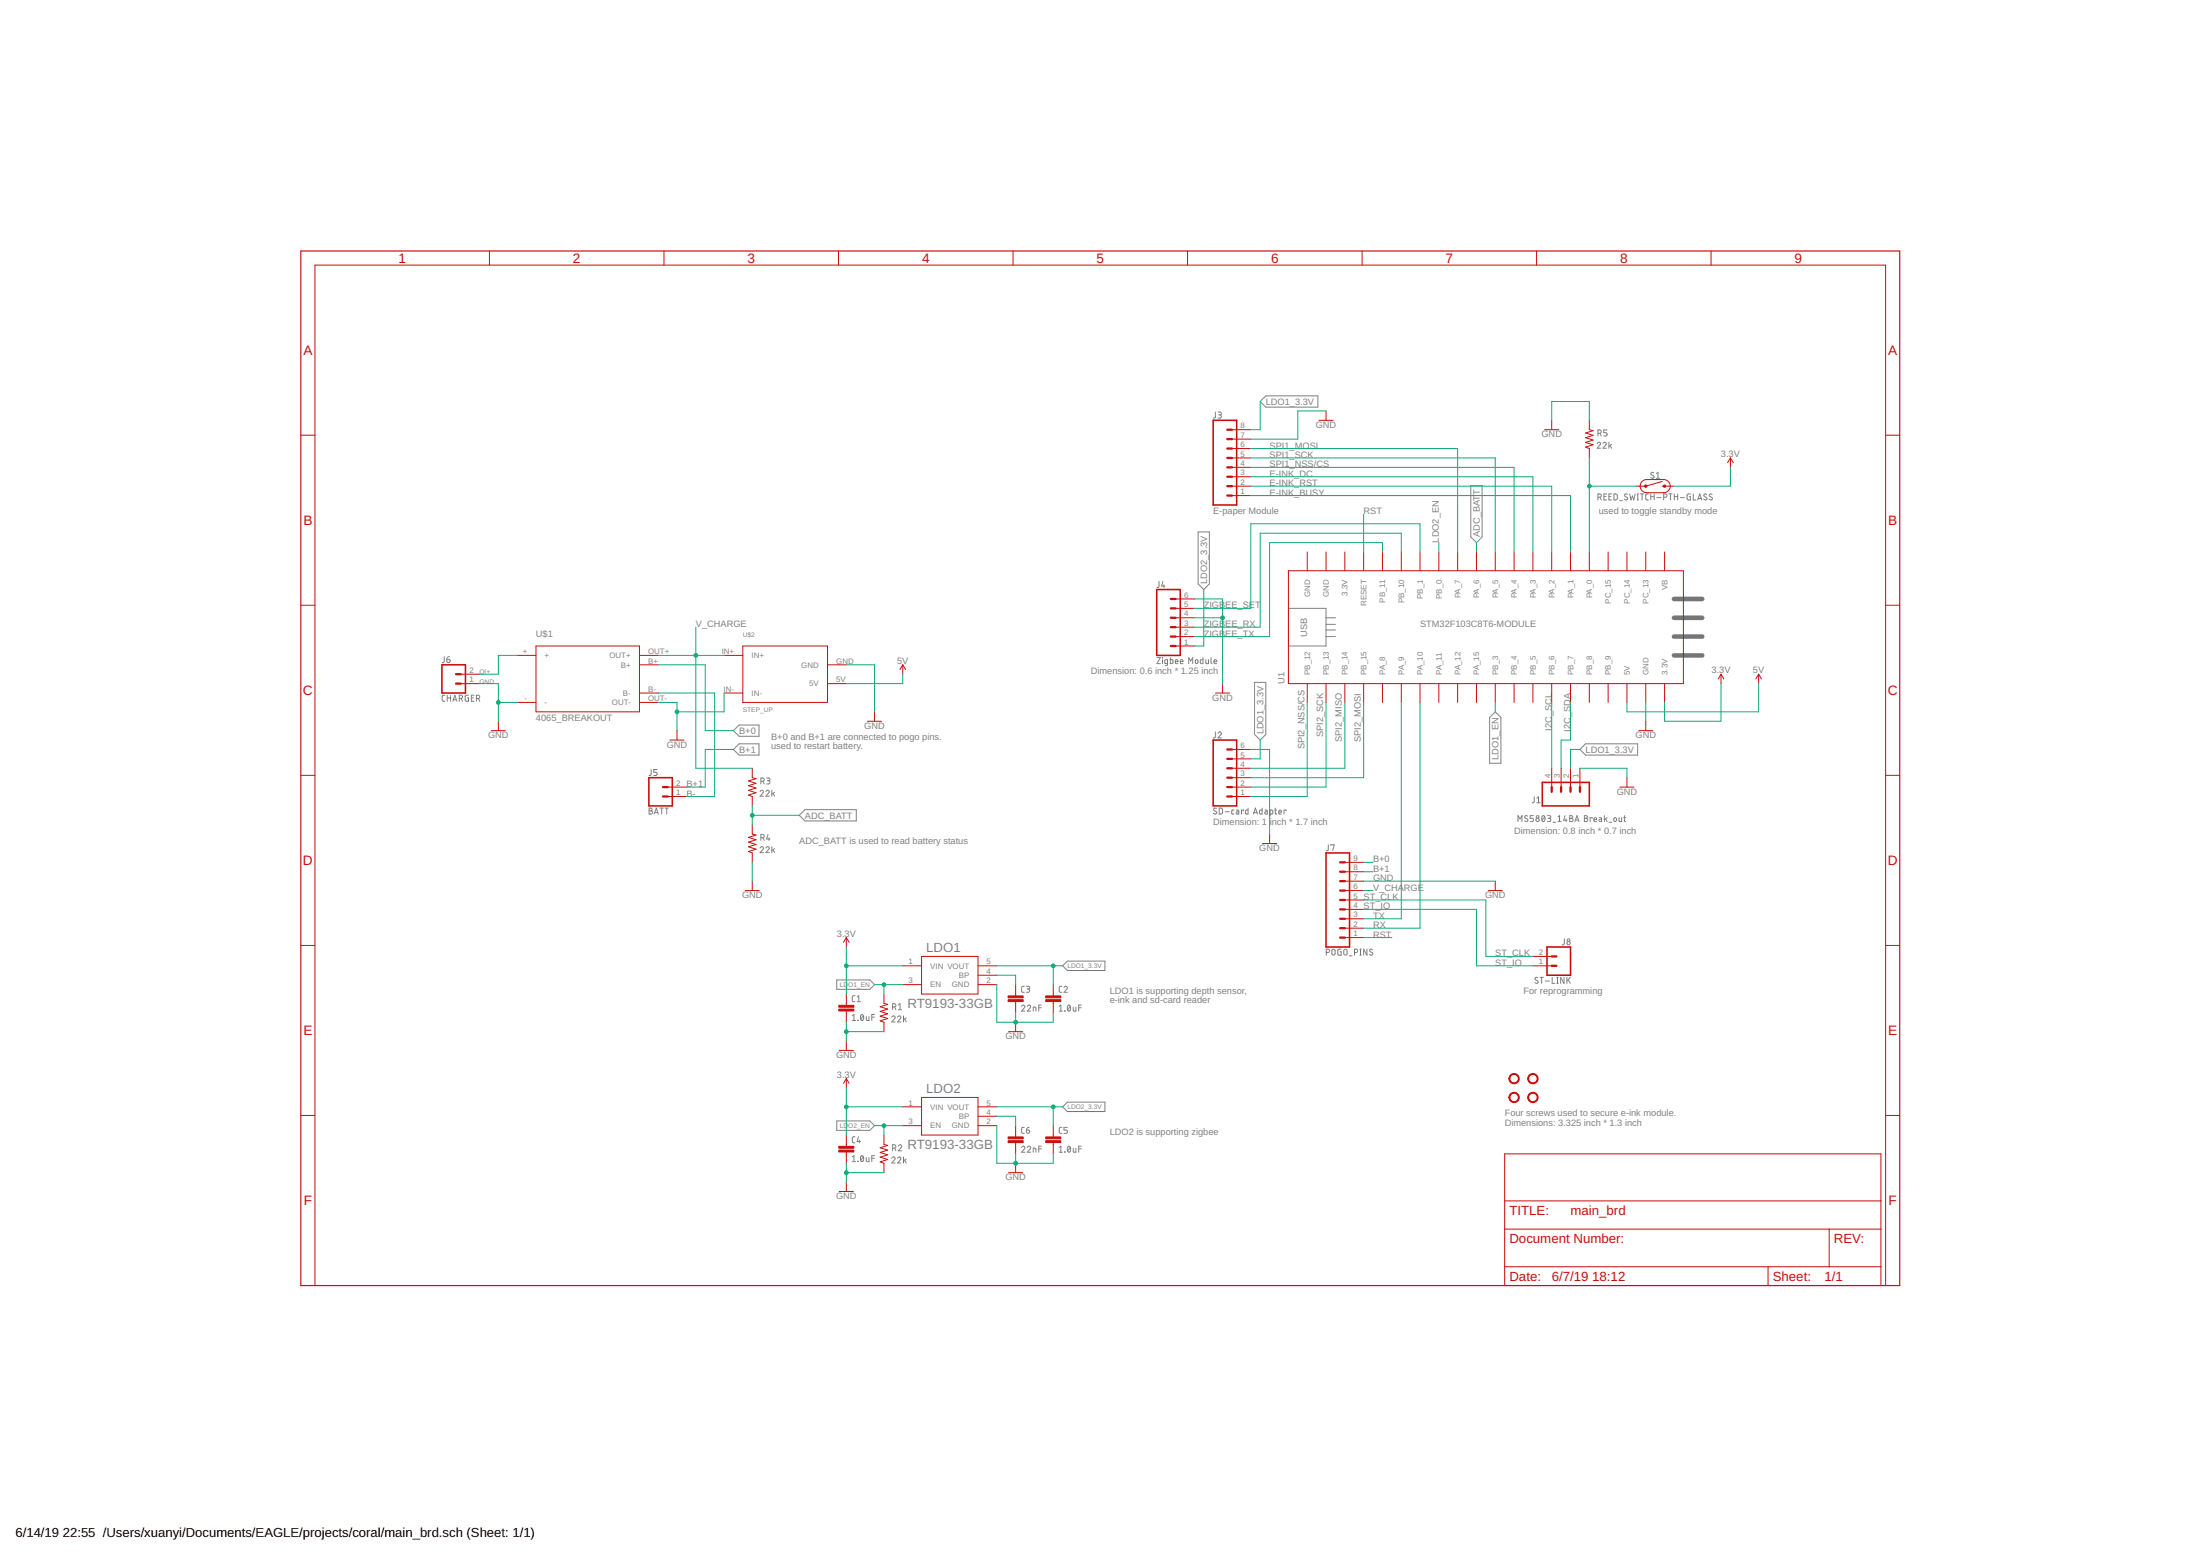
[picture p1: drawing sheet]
<svg xmlns="http://www.w3.org/2000/svg" width="594mm" height="420mm" viewBox="0 0 594 420" stroke-linecap="round" stroke-linejoin="round" font-family="sans-serif">
<g fill="none" stroke="#808080" stroke-width=".27">
<path d="M328.2 111.3v1.4l-.5 .2M328.9 111.3h.6a.37 .37 0 0 1 .3 .3 .37 .37 0 0 1-.3 .4h-.4M329.4 112a.44 .44 0 0 1 .4 .5 .44 .44 0 0 1-.4 .4h-.5M340.3 108.4l1.5-1.5h14.1v3h-14.1zM431.3 119.8a.44 .44 0 0 1 .6-.4 .44 .44 0 0 1 .2 .7l-.8 .9h.9M431.5 117h.5a.46 .46 0 0 0 .4-.4 .46 .46 0 0 0-.4-.5h-.5v1.6M432.1 117l.3 .7M432.9 119.8a.44 .44 0 0 1 .6-.4 .44 .44 0 0 1 .1 .7l-.7 .9h.9M434 116.1h-.9v.7h.5a.45 .45 0 0 1 .4 .5 .45 .45 0 0 1-.4 .4h-.5M434.5 119.4v1.6M435.2 120l-.7 .5M397.2 131.1h3v13.9l-1.5 1.5-1.5-1.5z"/>
<path d="M431.5 134.3h.5a.46 .46 0 0 0 .4-.5 .46 .46 0 0 0-.4-.4h-.5v1.6M432.1 134.3l.3 .7M433.1 134.1h.6M433.8 133.4h-.7v1.6h.7M434.5 134.1h.5M434.8 120.3l.4 .7M435.2 133.4h-.7v1.6h.7M435.8 133.4h.7l.2 .2v1l-.2 .4h-.7zM437.4 135.2h.7M439.4 133.5l-.4-.1-.3 .3 .7 .6a.38 .38 0 0 1 .1 .5 .38 .38 0 0 1-.5 .2l-.4-.2M440.1 133.4l.3 1.6 .4-1.1 .4 1.1 .3-1.6M442.1 133.4h.3"/>
<path d="M442.1 135h.3M442.3 133.4v1.6M443 133.4h.9M443.4 133.4v1.6M445.1 133.4h-.5l-.2 .3v1.1l.7 .2M445.8 134.1h.9M445.8 133.4v1.6M446.6 127.7l-.2-.1a.37 .37 0 0 0-.5 .1 .37 .37 0 0 0 .1 .5l.5 .3a.38 .38 0 0 1 .1 .5 .38 .38 0 0 1-.5 .1l-.4-.2M446.7 133.4v1.6M447.3 127.9l.4-.4v1.7M447.3 129.2h.9M447.4 134.4h1.1"/>
<path d="M449.2 134.3h.5a.46 .46 0 0 0 .4-.5 .46 .46 0 0 0-.4-.4h-.5v1.6M450.6 133.4h.9M451.1 133.4v1.6M452.1 134.1h.9M452.1 133.4v1.6M453 133.4v1.6M453.7 134.4h1.2M456.5 133.4h-.6l-.3 .2v1l.2 .4h.7v-.9h-.3M457.2 133.4v1.6h.8M458.4 135l.6-1.6 .5 1.6M458.6 134.6h.8M460.9 133.5l-.2-.1a.38 .38 0 0 0-.5 .1 .38 .38 0 0 0 .1 .5l.5 .3a.44 .44 0 0 1-.1 .7 .44 .44 0 0 1-.6-.2"/>
<path d="M462.3 133.5l-.2-.1a.38 .38 0 0 0-.5 .1 .38 .38 0 0 0 .1 .5l.5 .3a.41 .41 0 0 1 .1 .6 .41 .41 0 0 1-.6 0l-.2-.1M313 157l-.1 1.4-.5 .2M314 157l-.3 1.3h.9M314.3 157.9v.7M323.5 143.6h3.1v14.1l-1.5 1.5-1.6-1.5zM120 177.3l-.1 1.4-.5 .2M120.6 178h.6a.45 .45 0 0 1 .4 .5 .45 .45 0 0 1-.5 .4 .45 .45 0 0 1-.5-.4zM121.4 177.3l-.5 .1-.3 .6M312.4 177.6h.9l-.9 1.6h.9M313.9 177.6h.1M313.9 178.1v1.1M315.3 179.2l-.7-.2 .1-.9h.6v1.4l-.2 .2h-.5"/>
<path d="M316 177.6v1.6h.6l.1-.9-.7-.2M317.4 178.6h.7a.38 .38 0 0 0-.3-.5 .38 .38 0 0 0-.4 .4v.6l.7 .1M318.7 178.6h.7a.38 .38 0 0 0-.2-.5 .38 .38 0 0 0-.5 .4l.1 .6 .6 .1M321 179.2v-1.6l.5 .9 .6-.9v1.6M322.9 178.2h.5l.1 .6a.36 .36 0 0 1-.3 .4 .36 .36 0 0 1-.4-.4zM324.8 177.6v1.6h-.5l-.2-.9 .7-.2M325.6 178.1v.9l.3 .2h.4v-1.1M327 177.6v1.3l.3 .3M327.8 178.6h.7a.38 .38 0 0 0-.2-.5 .38 .38 0 0 0-.5 .4l.1 .6 .6 .1M347.9 164.3h10.2v10.1h-10.2zM358.1 166.8h2.5M358.1 171.9h2.5"/>
<path d="M358.1 168.6h2.5M358.1 170.1h2.5M120.1 187.7h-.5l-.2 .4 .1 1.2 .6 .1M120.8 187.7v1.7M120.8 188.4h.9M121.7 187.7v1.7M122.3 189.4l.5-1.7 .6 1.7M122.4 188.9h.8M124 188.6h.5a.44 .44 0 0 0 .4-.4 .44 .44 0 0 0-.4-.5h-.5v1.7M124.5 188.6l.4 .8M126.5 187.7h-.7l-.2 .2 .1 1.4 .8 .1v-1h-.3M127.3 188.4h.5"/>
<path d="M128 187.7h-.7v1.7h.7M128.7 188.6h.4a.44 .44 0 0 0 .4-.4 .44 .44 0 0 0-.4-.5h-.4v1.7M129.2 188.6l.3 .8M198.1 197.3l1.5-1.5h5.4v3h-5.4zM328.2 197.6v1.4l-.5 .3M328.9 198a.45 .45 0 0 1 .6-.4 .45 .45 0 0 1 .2 .8l-.8 .9h.9M338.8 184.3h3v14l-1.5 1.5-1.5-1.5zM403.8 192.2l1.5 1.5v12.4h-3v-12.4zM175.3 218.2h.4a.36 .36 0 0 1 .4 .4 .36 .36 0 0 1-.4 .3 .44 .44 0 0 1 .5 .5 .44 .44 0 0 1-.5 .4h-.4zM175.3 218.9h.4M175.8 207.8v1.4l-.5 .2M176.7 219.8l.5-1.6 .6 1.6"/>
<path d="M176.8 219.4h.8M177.4 207.8h-.9v.7h.6a.45 .45 0 0 1 .3 .5 .45 .45 0 0 1-.3 .4h-.6M178.2 218.2h.9M178.7 218.2v1.6M179.6 218.2h.9M180 218.2v1.6M198.1 202.4l1.5-1.5h5.4v3h-5.4zM205.3 213.7a.44 .44 0 0 1 .6-.3 .44 .44 0 0 1 .1 .7l-.7 .9h.9M205.5 211h.4a.44 .44 0 0 0 .5-.5 .44 .44 0 0 0-.5-.4h-.4v1.6M206 211l.4 .7M206.8 213.7a.44 .44 0 0 1 .7-.3 .44 .44 0 0 1 .1 .7l-.8 .9h.9M207 210.1h.6a.36 .36 0 0 1 .3 .3 .36 .36 0 0 1-.3 .4h-.4"/>
<path d="M207.5 210.8a.44 .44 0 0 1 .4 .4 .44 .44 0 0 1-.4 .5h-.5M208.4 213.4v1.6M208.7 214.2l.5 .8M209.2 213.9l-.8 .6M328.5 218.3a.42 .42 0 0 0-.6-.1 .42 .42 0 0 0-.1 .6l.6 .3a.45 .45 0 0 1-.1 .7 .45 .45 0 0 1-.6-.2M329.2 218.2h.7l.2 .3v.9l-.2 .4h-.7zM330.9 219.2h1M333.2 218.7l-.4 .1-.2 .2 .1 .8h.5M333.9 218.7l.4 .1 .2 .2v.8h-.5l-.1-.5 .6-.1M335.8 218.9v-.2h-.5v1.1M337 218.2v1.6h-.6l-.1-.9 .7-.2M338.5 219.8l.5-1.6 .6 1.6"/>
<path d="M338.6 219.4h.8M340.8 218.2v1.6h-.6v-1l.6-.1M341.6 218.7l.6 .2v.9l-.6-.1v-.4l.6-.1M343 219.8l.7-.2-.1-.8-.6-.1v1.7M344.2 218.7h.5M344.4 218.2v1.4l.3 .2M345.3 219.3h.7a.38 .38 0 0 0-.2-.6 .38 .38 0 0 0-.5 .4l.1 .7h.6M347.3 218.9v-.2h-.6v1.1M414.3 215.2v1.4l-.6 .2M415 216.8h.9M415 215.5l.4-.3v1.6M426.6 202.4l1.6-1.5h14v3h-14z"/>
<path d="M205.3 229a.44 .44 0 0 1 .6-.4 .44 .44 0 0 1 .1 .7l-.7 .9h.9M205.5 226.2h.4a.44 .44 0 0 0 .5-.4 .44 .44 0 0 0-.5-.5h-.4v1.6M206 226.2l.4 .7M206.8 229a.44 .44 0 0 1 .7-.4 .44 .44 0 0 1 .1 .7l-.8 .9h.9M207.4 225.3l-.4 1.3h.9M207.7 226.2v.7M208.4 228.6v1.6M208.7 229.5l.5 .7M209.2 229.2l-.8 .5M215.8 220.2l1.6-1.6h13.8v3.1h-13.8zM358.7 228.1v1.4l-.6 .2M359.4 228.3v-.2h.9l-.4 1.6"/>
<path d="M409.9 221.8v-1.6l.6 .9 .5-.9v1.6M412.5 220.4l-.6-.1-.2 .3 .7 .6a.38 .38 0 0 1 .1 .5 .38 .38 0 0 1-.5 .1l-.3-.2M414.1 220.2h-.9v.8h.5a.45 .45 0 0 1 .4 .4 .45 .45 0 0 1-.4 .4h-.5M416.5 220.3l.3-.1a.87 .87 0 0 1 .4 .9 .87 .87 0 0 1-.6 .7l-.3-.8zM417.1 220.6l-.7 .9M417.9 220.2h.5a.36 .36 0 0 1 .4 .4 .36 .36 0 0 1-.4 .4h-.3M418.3 221a.44 .44 0 0 1 .5 .4 .44 .44 0 0 1-.5 .4h-.4M419.4 222h.7M420.7 221.8h.9M420.7 220.6l.4-.4v1.6M422.6 220.2l-.3 1.3h.9M422.9 221.1v.7"/>
<path d="M423.9 220.2h.4a.36 .36 0 0 1 .4 .4 .36 .36 0 0 1-.4 .4 .44 .44 0 0 1 .5 .4 .44 .44 0 0 1-.5 .4h-.4zM423.9 221h.4M425.3 221.8l.5-1.6 .6 1.6M425.4 221.4h.8M427.8 220.2h.5a.36 .36 0 0 1 .4 .4 .36 .36 0 0 1-.4 .4 .44 .44 0 0 1 .5 .4 .44 .44 0 0 1-.5 .4h-.5zM427.8 221h.5M429.9 221v-.2h-.5v1M430.4 221.3h.7a.38 .38 0 0 0-.2-.5 .38 .38 0 0 0-.5 .3l.1 .7h.6M431.9 220.8l.6 .1v.9h-.6l-.1-.5 .7-.1M433.2 220.2v1.6M433.6 221.1l.4 .7M434 220.8l-.8 .5"/>
<path d="M434.5 222h.7M435.9 220.9h.5l.1 .6a.36 .36 0 0 1-.4 .3 .36 .36 0 0 1-.3-.3zM437.2 220.8v.8l.3 .2h.4v-1M438.5 220.8h.5M438.7 220.2v1.4l.3 .2M358.1 257.2h.5a.46 .46 0 0 0 .5-.5 .46 .46 0 0 0-.5-.4h-.5v1.6M359.8 256.4l.3-.1 .4 .3v.9a.44 .44 0 0 1-.4 .4 .44 .44 0 0 1-.5-.4zM362.2 256.3h-.6l-.3 .2v1.1l.2 .3h.7v-.9h-.3M363 256.4l.3-.1 .3 .1 .2 1.1a.46 .46 0 0 1-.5 .4 .46 .46 0 0 1-.4-.4zM364.4 258.1h.7M365.8 257.2h.4a.46 .46 0 0 0 .4-.5 .46 .46 0 0 0-.4-.4h-.4v1.6M367.2 256.3h.4"/>
<path d="M367.2 257.9h.4M367.4 256.3v1.6M369.1 256.3v1.6l-.9-1.6v1.6M370.6 256.4l-.2-.1a.38 .38 0 0 0-.5 .1 .38 .38 0 0 0 .1 .6l.5 .2a.44 .44 0 0 1 0 .7 .44 .44 0 0 1-.7-.2M422.4 253.5v1.4l-.5 .2M226 264.6h8.9l1.3 1.3-1.3 1.2h-8.9zM230.1 274.3l.5-.4v1.7M230.1 275.6h1M230.9 268.9h-.5l-.3 .3 .1 1.1 .2 .2h.5M231.5 270.5h.8M231.5 269.2l.4-.3v1.6M231.6 275.6h.1"/>
<path d="M232.5 274h.1a.83 .83 0 0 1 .6 .8 .83 .83 0 0 1-.6 .7l-.3-.7zM233.2 274.3l-.8 .9M233.9 274.5l.1 .9 .2 .2h.5v-1.1M235.4 274.7h.7M236.1 273.9h-.7v1.7M240.8 274.7a.44 .44 0 0 1 .6-.4 .44 .44 0 0 1 .2 .7l-.8 .9h.9M241 271.9h.5a.46 .46 0 0 0 .4-.4 .46 .46 0 0 0-.4-.5h-.5v1.6M241.6 271.9l.3 .7M242.4 274.7a.44 .44 0 0 1 .6-.4 .44 .44 0 0 1 .1 .7l-.7 .9h.9M242.6 271.4l.4-.4v1.6M242.6 272.6h.9M244 274.3v1.6"/>
<path d="M244.3 275.2l.4 .7M244.7 274.9l-.7 .5M275.9 271.8a.44 .44 0 0 1 .6-.4 .44 .44 0 0 1 .1 .7l-.7 .9h.9M276.6 266.3l-.5 .1-.2 .3v1l.2 .2h.5M277.2 266.3h.5a.36 .36 0 0 1 .4 .4 .36 .36 0 0 1-.4 .3h-.4M277.4 271.8a.45 .45 0 0 1 .6-.4 .45 .45 0 0 1 .2 .7l-.8 .9h.9M277.6 267a.46 .46 0 0 1 .5 .5 .46 .46 0 0 1-.5 .4h-.4M279 273v-1.1l.7 .2v.9M280.5 272.1h.7M281.2 271.4h-.7v1.6M286 271.8l.5-.4v1.6M286 273h.9"/>
<path d="M286.7 266.3l-.5 .1-.2 .3v1l.2 .2h.5M287 260.8l1.2-1.3h10.2v2.6h-10.2zM287.3 266.7a.45 .45 0 0 1 .6-.4 .45 .45 0 0 1 .2 .7l-.8 .9h.9M287.5 272.9l.1 .1zM288.4 271.5l.1-.1a.81 .81 0 0 1 .6 .8 .81 .81 0 0 1-.6 .8l-.3-.8zM289 271.8l-.7 .9M289.8 271.9v1l.3 .1h.4v-1.1M291.3 272.1h.7M292 271.4h-.7v1.6M415.3 264.1l-.2-.2a.38 .38 0 0 0-.5 .2 .38 .38 0 0 0 .1 .5l.5 .3a.41 .41 0 0 1 0 .6 .41 .41 0 0 1-.6-.1l-.2-.1M415.9 263.9h.9M416.3 263.9v1.6"/>
<path d="M417.3 264.9h1.1M419.1 263.9v1.6h.8M420.4 263.9h.4M420.4 265.5h.4M420.6 263.9v1.6M422.3 263.9v1.6l-.9-1.6v1.6M423.1 263.9v1.6M423.5 264.5l.5 1M424 263.9l-.9 1M287 298.9l1.2-1.3h10.2v2.5h-10.2zM226 302.7h8.9l1.3 1.3-1.3 1.2h-8.9zM230.1 312.4l.5-.4v1.7"/>
<path d="M230.1 313.7h1M230.9 307h-.5l-.3 .3 .1 1.1 .7 .2M231.6 313.6l.1 .1zM231.8 307l-.3 1.2h.8M232.1 307.9v.7M232.5 312.1h.1a.81 .81 0 0 1 .6 .7 .81 .81 0 0 1-.6 .8l-.3-.8zM233.2 312.4l-.8 .9M233.9 312.6l.1 .9 .2 .2h.5v-1.1M235.4 312.8h.7M236.1 312h-.7v1.7M240.8 312.8a.44 .44 0 0 1 .6-.4 .44 .44 0 0 1 .2 .7l-.8 .9h.9M241 310h.5a.46 .46 0 0 0 .4-.4 .46 .46 0 0 0-.4-.5h-.5v1.6"/>
<path d="M241.6 310l.3 .7M242.4 312.8a.44 .44 0 0 1 .6-.4 .44 .44 0 0 1 .1 .7l-.7 .9h.9M242.6 309.5a.44 .44 0 0 1 .6-.4 .44 .44 0 0 1 .2 .7l-.8 .9h.9M244 312.4v1.6M244.3 313.3l.4 .7M244.7 312.9l-.7 .6M275.9 309.9a.44 .44 0 0 1 .6-.4 .44 .44 0 0 1 .1 .7l-.7 .9h.9M276.6 304.4h-.5l-.2 .4v1l.7 .2M277.2 305.1h.5a.45 .45 0 0 1 .4 .5 .45 .45 0 0 1-.5 .4 .45 .45 0 0 1-.4-.4zM277.4 309.9a.45 .45 0 0 1 .6-.4 .45 .45 0 0 1 .2 .7l-.8 .9h.9M277.9 304.4l-.4 .1-.3 .6M279 311.1v-1.1l.7 .2v.9"/>
<path d="M280.5 310.2h.7M281.2 309.5h-.7v1.6M286 309.9l.5-.4v1.6M286 311.1h.9M286.7 304.4h-.5l-.2 .4v1l.7 .2M287.5 311l.1 .1zM288.2 304.4h-.9v.7h.6a.46 .46 0 0 1 .3 .5 .46 .46 0 0 1-.3 .4h-.6M288.4 309.6l.1-.1a.81 .81 0 0 1 .6 .8 .81 .81 0 0 1-.6 .8l-.3-.8zM289 309.9l-.7 .9M289.8 310v1l.3 .1h.4v-1.1M291.3 310.2h.7M292 309.5h-.7v1.6"/>
<circle cx="415.2" cy="221.4" r=".45"/>
<circle cx="415.2" cy="220.6" r=".36"/>
<circle cx="423.6" cy="253.9" r=".35"/>
<circle cx="423.6" cy="254.7" r=".46"/>
</g>
<path d="M452 161.7h7.7M452 166.8h7.7M452 171.9h7.7M452 177h7.7" fill="none" stroke="#808080" stroke-width="1.3"/>
<g fill="none" stroke="#c90d0c" stroke-width=".27">
<path d="M132.2 67.8v3.8M179.3 67.8v3.8M226.4 67.8v3.8M273.6 67.8v3.8M320.7 67.8v3.8M367.8 67.8v3.8M414.9 67.8v3.8M462 67.8v3.8M81.2 117.5h3.8M332.7 118.6h5.1M332.7 116h5.1M356.2 113.5h3.8"/>
<path d="M358.1 111v2.5M417.1 116h3.8M419 113.5v2.5M429.2 113.5v2.5l1 .3-2 .6 2 .7-2 .6 2 .6-2 .7 2 .6-2 .6 1 .4v2.6M509.2 117.5h3.8M332.7 133.8h5.1M332.7 131.3h5.1M332.7 128.7h5.1M332.7 126.2h5.1M332.7 123.7h5.1M332.7 121.1h5.1M443.4 130l.9-.5h4.9a1.78 1.78 0 0 1 1.8 1.8 1.78 1.78 0 0 1-1.8 1.8h-4.5a1.79 1.79 0 0 1-1.7-1.2 1.79 1.79 0 0 1 .4-1.9z"/>
<path d="M448.9 130l-4.5 1.3h-2.5M448.9 131.3h3.1M467.3 123.7l.7 1.2M467.3 123.7l-.8 1.2M467.3 123.7v2.5M347.9 154.1h106.7v30.5h-106.7zM353 149.1v5M358.1 149.1v5M363.2 149.1v5M368.2 149.1v5M373.3 149.1v5M378.4 149.1v5"/>
<path d="M383.5 149.1v5M388.5 149.1v5M393.6 149.1v5M398.7 149.1v5M403.8 149.1v5M408.9 149.1v5M413.9 149.1v5M419 149.1v5M424.1 149.1v5M429.2 149.1v5M434.3 149.1v5M439.3 149.1v5"/>
<path d="M444.4 149.1v5M449.5 149.1v5M81.2 163.4h3.8M139.7 177h5M144.7 174.4h28v17.8h-28zM172.7 177h5.1M172.7 179.5h5.1M195.5 177h5.1M200.6 174.4h22.9v15.3h-22.9zM223.5 179.5h5M243.8 179.5l.7 1.3M243.8 179.5l-.8 1.3"/>
<path d="M243.8 179.5v2.6M317.4 174.4h5.1M317.4 171.9h5.1M317.4 169.4h5.1M317.4 166.8h5.1M317.4 164.3h5.1M317.4 161.7h5.1M509.2 163.4h3.8M124.4 184.6h5.1M124.4 182.1h5.1M132.7 197.3h3.8M134.6 194.8v2.5"/>
<path d="M139.7 189.7h5M172.7 187.1h5.1M172.7 189.7h5.1M180.9 199.8h3.8M182.8 197.3v2.5M195.5 187.1h5.1M223.5 184.6h5M234.3 194.8h3.8M236.2 192.2v2.6M328.2 187.1h3.8M330.1 184.6v2.5M353 184.6v5.1"/>
<path d="M358.1 184.6v5.1M363.2 184.6v5.1M368.2 184.6v5.1M373.3 184.6v5.1M378.4 184.6v5.1M383.5 184.6v5.1M388.5 184.6v5.1M393.6 184.6v5.1M398.7 184.6v5.1M403.8 184.6v5.1M408.9 184.6v5.1M413.9 184.6v5.1"/>
<path d="M419 184.6v5.1M424.1 184.6v5.1M429.2 184.6v5.1M434.3 184.6v5.1M439.3 184.6v5.1M442.5 197.3h3.8M444.4 184.6v5.1M444.4 194.8v2.5M449.5 184.6v5.1M464.7 182.1l.8 1.2M464.7 182.1l-.7 1.2M464.7 182.1v2.5"/>
<path d="M474.9 182.1l.8 1.2M474.9 182.1l-.8 1.2M474.9 182.1v2.5M81.2 209.4h3.8M180.3 215.1h5.1M180.3 212.5h5.1M203.1 207.5v2.5l1.1 .2-2.1 .7 2.1 .6-2.1 .7 2.1 .6-2.1 .6 2.1 .7-2.1 .6 1 .4v2.5M332.7 215.1h5.1M332.7 212.5h5.1M332.7 210h5.1M332.7 207.5h5.1M332.7 204.9h5.1"/>
<path d="M332.7 202.4h5.1M419 207.5v5M421.6 207.5v5M424.1 207.5v5M426.6 207.5v5M437.4 212.5h3.8M439.3 210v2.5M509.2 209.4h3.8M203.1 222.7v2.5l1.1 .3-2.1 .6 2.1 .7-2.1 .6 2.1 .6-2.1 .7 2.1 .6-2.1 .6 1 .4v2.6M203.1 237.9v2.6M340.9 227.8h3.8M342.8 225.2v2.6"/>
<path d="M363.2 237.9h5M363.2 235.4h5M363.2 232.9h5M403.8 237.9v2.6M81.2 255.3h3.8M201.2 240.5h3.8M228.5 253.2v2.5M228.5 253.2l.8 1.2M228.5 253.2l-.7 1.2M248.9 258.3h15.2v10.1h-15.2zM363.2 240.5h5M363.2 253.2h5"/>
<path d="M363.2 250.6h5M363.2 248.1h5M363.2 245.6h5M363.2 243h5M401.9 240.5h3.8M413.9 258.3h5.1M509.2 255.3h3.8M228.5 268.4v3.1M228.5 273v3M238.7 268.4v2.6l1 .2-2 .6 2 .7-2 .6 2 .6-2 .7 2 .6-2 .7 1 .3v2.6M243.8 265.9h5.1M243.8 260.8h5.1"/>
<path d="M264.1 265.9h5.1M264.1 263.3h5.1M264.1 260.8h5.1M272.4 278.6h3.8M274.3 265.9v3M274.3 270.4v3.1M274.3 276v2.6M284.4 265.9v3M284.4 270.4v3.1M413.9 260.8h5.1M226.6 283.6h3.8M228.5 281.1v2.5"/>
<path d="M228.5 291.3v2.5M228.5 291.3l.8 1.2M228.5 291.3l-.7 1.2M243.8 298.9h5.1M248.9 296.3h15.2v10.2h-15.2zM264.1 298.9h5.1M81.2 301.2h3.8M228.5 306.5v3M228.5 311.1v3M228.5 319.2v2.5M238.7 306.5v2.5l1 .3-2 .6 2 .7-2 .6 2 .6-2 .7 2 .6-2 .6 1 .4v2.6M243.8 304h5.1"/>
<path d="M264.1 304h5.1M264.1 301.4h5.1M272.4 316.7h3.8M274.3 304v3M274.3 308.5v3.1M274.3 314.1v2.6M284.4 304v3M284.4 308.5v3.1M406.3 311.6h101.6v35.5h-101.6zM509.2 301.2h3.8M226.6 321.7h3.8M406.3 331.9h101.6"/>
<path d="M406.3 324.3h101.6M493.9 331.9v10.2M85 347.1v-275.5h424.2v275.5M406.3 342.1h101.6M477.4 342.1v5"/>
</g>
<path d="M327.6 113.5h6.3v22.9h-6.3zM312.4 159.2h6.3v17.8h-6.3zM119.3 179.5h6.4v7.6h-6.4zM327.6 199.8h6.3v17.8h-6.3zM175.2 210h6.3v7.6h-6.3zM416.5 211.3h12.7v6.3h-12.7zM358.1 230.3h6.3v25.4h-6.3zM417.7 255.7h6.4v7.6h-6.4z" fill="none" stroke="#c90d0c" stroke-width=".42"/>
<g fill="none" stroke="#c90d0c" stroke-width=".61">
<path d="M331.4 118.6h1.3M331.4 116h1.3M331.4 128.7h1.3M331.4 131.3h1.3M331.4 133.8h1.3M331.4 123.7h1.3M331.4 126.2h1.3M331.4 121.1h1.3M316.2 169.4h1.2M316.2 171.9h1.2M316.2 174.4h1.2M316.2 164.3h1.2"/>
<path d="M316.2 166.8h1.2M316.2 161.7h1.2M123.1 182.1h1.3M123.1 184.6h1.3M179 212.5h1.3M179 215.1h1.3M331.4 210h1.3M331.4 212.5h1.3M331.4 215.1h1.3M331.4 204.9h1.3M331.4 207.5h1.3M331.4 202.4h1.3"/>
<path d="M419 212.5v1.3M421.6 212.5v1.3M424.1 212.5v1.3M426.6 212.5v1.3M361.9 237.9h1.3M361.9 235.4h1.3M361.9 232.9h1.3M361.9 248.1h1.3M361.9 250.6h1.3M361.9 253.2h1.3M361.9 243h1.3M361.9 245.6h1.3"/>
<path d="M361.9 240.5h1.3M419 258.3h1.3M419 260.8h1.3"/>
</g>
<g fill="#c90d0c" stroke="#c90d0c" stroke-width=".27">
<path d="M407.8 290.3a1.4 1.4 0 0 1 2.3 .2 1.4 1.4 0 0 1-.9 2.1 1.4 1.4 0 0 1-1.7-1.3h.2a1.15 1.15 0 0 1 1.6-1.1 1.15 1.15 0 0 1 .3 1.9 1.15 1.15 0 0 1-1.8-.6l-.1-.2h-.2z" fill-rule="evenodd"/>
<path d="M412.9 290.3a1.4 1.4 0 0 1 2.2 .2 1.4 1.4 0 0 1-.8 2.1 1.4 1.4 0 0 1-1.8-1.3h.3a1.15 1.15 0 0 1 1.6-1.1 1.15 1.15 0 0 1 .3 1.9 1.15 1.15 0 0 1-1.9-.6v-.2h-.3z" fill-rule="evenodd"/>
<path d="M407.8 295.4a1.4 1.4 0 0 1 2.3 .2 1.4 1.4 0 0 1-.9 2.1 1.4 1.4 0 0 1-1.7-1.4h.2a1.15 1.15 0 0 1 1.6-1 1.15 1.15 0 0 1 .3 1.9 1.15 1.15 0 0 1-1.8-.6l-.1-.3h-.2z" fill-rule="evenodd"/>
<path d="M412.9 295.4a1.4 1.4 0 0 1 2.2 .2 1.4 1.4 0 0 1-.8 2.1 1.4 1.4 0 0 1-1.8-1.4h.3a1.15 1.15 0 0 1 1.6-1 1.15 1.15 0 0 1 .3 1.9 1.15 1.15 0 0 1-1.9-.6v-.3h-.3z" fill-rule="evenodd"/>
<circle cx="444.4" cy="131.3" r=".33"/>
<circle cx="449.5" cy="131.3" r=".33"/>
</g>
<g fill="#c90d0c" stroke="#c90d0c" stroke-width=".27">
<path d="M226.5 272.5h4.1v.5h-4.1z"/>
<path d="M226.5 271.5h4.1v.5h-4.1z"/>
<path d="M282.4 269.9h4v.5h-4z"/>
<path d="M282.4 268.9h4v.5h-4z"/>
<path d="M272.2 269.9h4.1v.5h-4.1z"/>
<path d="M272.2 268.9h4.1v.5h-4.1z"/>
<path d="M226.5 310.6h4.1v.5h-4.1z"/>
<path d="M226.5 309.5h4.1v.5h-4.1z"/>
<path d="M282.4 308h4v.5h-4z"/>
<path d="M282.4 307h4v.5h-4z"/>
<path d="M272.2 308h4.1v.5h-4.1z"/>
<path d="M272.2 307h4.1v.5h-4.1z"/>
</g>
<path d="M81.2 67.8h431.8v279.3h-431.8z" fill="none" stroke="#c90d0c" stroke-width=".32"/>
<g fill="none" stroke="#0dab76" stroke-width=".27">
<path d="M340.3 108.4v7.6h-2.5M358.1 111h-7.6v7.6h-12.7M419 113.5v-5.1h10.2v5.1M337.8 131.3h81.2v17.8M337.8 133.8h86.3v15.3M337.8 121.1h55.8v28M337.8 123.7h66v25.4M337.8 126.2h71.1v22.9M337.8 128.7h76.1v20.4M368.2 138.9v10.2M429.2 123.7v25.4M429.2 131.3h12.7"/>
<path d="M467.3 126.2v5.1h-15.3M325.1 159.2v15.2h-2.6M373.3 149.1v-2.6h-30.5v25.4h-20.3M378.4 149.1v-5.1h-38.1v25.4h-17.8M383.5 149.1v-7.7h-45.7v22.9h-15.3M388.5 146.5v2.6M398.7 146.5v2.6M139.7 177h-5.1v5.1h-5.1M177.8 179.5h12.6v17.8h7.7M177.8 177h17.7M187.9 169.4v38.1h15.2M228.5 179.5h7.7v12.7"/>
<path d="M322.5 166.8h7.6M322.5 161.7h7.6v22.9M129.5 184.6h5.1v10.2M134.6 189.7h5.1M177.8 189.7h5v7.6M177.8 187.1h15.2v28h-7.6M195.5 187.1v5.1h-12.7M243.8 182.1v2.5h-15.3M340.3 199.8v5.1h-2.5M353 189.7v25.4h-15.2M358.1 189.7v22.8h-20.3M363.2 189.7v17.8h-25.4"/>
<path d="M368.2 189.7v20.3h-30.4M378.4 189.7v58.4h-10.2M383.5 189.7v60.9h-15.3M403.8 189.7v2.5M419 189.7v17.8M424.1 189.7v10.1h-2.5v7.7M444.4 189.7v5.1M464.7 184.6v10.2h-15.2v-5.1M474.9 184.6v7.6h-35.6v-2.5M198.1 202.4h-7.7v10.1h-5M203.1 217.6v5.1M337.8 202.4h5v22.8"/>
<path d="M426.6 207.5h12.7v2.5M426.6 202.4h-2.5v5.1M203.1 232.9v5M203.1 220.2h12.7M368.2 237.9h35.6M368.2 232.9h2.6M368.2 235.4h2.6M228.5 255.7v12.7M368.2 245.6h30.5v15.2h15.2M368.2 240.5h2.6M368.2 243h33v15.3h12.7M368.2 253.2h7.7"/>
<path d="M228.5 276v5.1M228.5 278.6h10.2M228.5 260.8h15.3M236.2 265.9h7.6M238.7 265.9v2.5M269.2 263.3h5.1v2.6M269.2 265.9v10.1h15.2v-2.5M269.2 260.8h17.8M274.3 273.5v2.5M284.4 260.8v5.1M228.5 293.8v12.7M228.5 298.9h15.3"/>
<path d="M269.2 298.9h17.8M284.4 298.9v5.1M228.5 314.1v5.1M228.5 316.7h10.2M236.2 304h7.6M238.7 304v2.5M269.2 301.4h5.1v2.6M269.2 304v10.1h15.2v-2.5M274.3 311.6v2.5"/>
</g>
<g fill="#0dab76" stroke="#0dab76" stroke-width=".27">
<circle cx="330.1" cy="166.8" r=".51"/>
<circle cx="228.5" cy="278.6" r=".51"/>
<circle cx="274.3" cy="276" r=".51"/>
<circle cx="228.5" cy="316.7" r=".51"/>
<circle cx="274.3" cy="314.1" r=".51"/>
<circle cx="134.6" cy="189.7" r=".51"/>
<circle cx="182.8" cy="192.2" r=".51"/>
<circle cx="228.5" cy="260.8" r=".51"/>
<circle cx="228.5" cy="298.9" r=".51"/>
<circle cx="429.2" cy="131.3" r=".51"/>
<circle cx="238.7" cy="265.9" r=".51"/>
<circle cx="284.4" cy="260.8" r=".51"/>
<circle cx="284.4" cy="298.9" r=".51"/>
<circle cx="238.7" cy="304" r=".51"/>
<circle cx="203.1" cy="220.2" r=".51"/>
<circle cx="187.9" cy="177" r=".51"/>
</g>
<g font-size="3.7" fill="#c90d0c">
<text x="107.6" y="71">1</text>
<text x="154.7" y="71">2</text>
<text x="201.8" y="71">3</text>
<text x="249" y="71">4</text>
<text x="296.1" y="71">5</text>
<text x="343.2" y="71">6</text>
<text x="390.4" y="71">7</text>
<text x="437.5" y="71">8</text>
<text x="484.6" y="71">9</text>
<text x="81.9" y="95.8">A</text>
<text x="509.9" y="95.8">A</text>
<text x="81.9" y="141.8">B</text>
<text x="509.9" y="141.8">B</text>
<text x="81.8" y="187.7">C</text>
<text x="509.8" y="187.7">C</text>
<text x="81.8" y="233.6">D</text>
<text x="509.8" y="233.6">D</text>
<text x="81.9" y="279.5">E</text>
<text x="509.9" y="279.5">E</text>
<text x="82" y="325.5">F</text>
<text x="510" y="325.5">F</text>
</g>
<g font-size="3.6" fill="#808080">
<text x="250.1" y="257">LDO1</text>
<text x="245" y="272.2">RT9193-33GB</text>
<text x="250.1" y="295.1">LDO2</text>
<text x="245" y="310.3">RT9193-33GB</text>
</g>
<g font-size="3.6" fill="#c90d0c">
<text x="407.6" y="328.1">TITLE:</text>
<text x="424.1" y="328.1">main_brd</text>
<text x="407.6" y="335.7">Document Number:</text>
<text x="495.2" y="335.7">REV:</text>
<text x="407.6" y="345.9">Date:</text>
<text x="419" y="345.9">6/7/19</text>
<text x="430" y="345.9">18:12</text>
<text x="478.7" y="345.9">Sheet:</text>
<text x="492.7" y="345.9">1/1</text>
</g>
<g font-size="3.5">
<text x="4.2" y="415">6/14/19</text>
<text x="17" y="415">22:55 /Users/xuanyi/Documents/EAGLE/projects/coral/main_brd.sch (Sheet: 1/1)</text>
</g>
<g font-size="2.5" fill="#808080">
<text x="341.8" y="109.3">LDO1_3.3V</text>
<text x="355.3" y="115.5">GND</text>
<text x="416.2" y="118.1">GND</text>
<text x="342.8" y="121.1">SPI1_MOSI</text>
<text x="342.8" y="123.7">SPI1_SCK</text>
<text x="464.7" y="123.4">3.3V</text>
<text x="342.8" y="126.2">SPI1_NSS/CS</text>
<text x="342.8" y="128.7">E-INK_DC</text>
<text x="342.8" y="131.3">E-INK_RST</text>
<text x="342.8" y="133.8">E-INK_BUSY</text>
<text x="399.6" y="133.6" transform="rotate(-90 399.6 133.6)">T</text>
<text x="327.6" y="138.9">E-paper Module</text>
<text x="368.2" y="138.9">RST</text>
<text x="431.7" y="138.9">used to toggle standby mode</text>
<text x="388.5" y="146.5" transform="rotate(-90 388.5 146.5)">LDO2_EN</text>
<text x="399.6" y="145" transform="rotate(-90 399.6 145)">ADC_BAT</text>
<text x="325.9" y="157.7" transform="rotate(-90 325.9 157.7)">LDO2_3.3V</text>
<text x="325.1" y="164.3">ZIGB</text>
<text x="330.9" y="164.3">EE_SET</text>
<text x="144.7" y="171.9">U$1</text>
<text x="187.9" y="169.4">V_CHARGE</text>
<text x="325.1" y="171.9">ZIGB</text>
<text x="325.1" y="169.4">ZIGB</text>
<text x="330.9" y="171.9">EE_TX</text>
<text x="330.9" y="169.4">EE_RX</text>
<text x="353" y="171.9" transform="rotate(-90 353 171.9)">USB</text>
<text x="383.5" y="169.4">STM32F103C8T6-MODULE</text>
<text x="242.3" y="179.3">5V</text>
<text x="294.6" y="182.1">Dimension: 0.6 inch * 1.25 inch</text>
<text x="346.9" y="184.6" transform="rotate(-90 346.9 184.6)">U1</text>
<text x="462.2" y="181.8">3.3V</text>
<text x="473.4" y="181.8">5V</text>
<text x="327.4" y="189.2">GND</text>
<text x="144.7" y="194.8">4065_BREAKOUT</text>
<text x="233.4" y="196.8">GND</text>
<text x="419" y="197.3" transform="rotate(-90 419 197.3)">I2C_SCL</text>
<text x="424.1" y="197.6" transform="rotate(-90 424.1 197.6)">I2C_SDA</text>
<text x="131.8" y="199.3">GND</text>
<text x="180.1" y="201.9">GND</text>
<text x="199.6" y="198.2">B+0</text>
<text x="199.6" y="203.3">B+1</text>
<text x="208.2" y="199.7">B+0 and B+1 are connected to pogo pins.</text>
<text x="208.2" y="202.4">used to restart battery.</text>
<text x="341.2" y="198.3" transform="rotate(-90 341.2 198.3)">LDO1_3.3V</text>
<text x="352.2" y="202.4" transform="rotate(-90 352.2 202.4)">SPI2_NSS/CS</text>
<text x="357.3" y="199.1" transform="rotate(-90 357.3 199.1)">SPI2_SCK</text>
<text x="362.4" y="200.3" transform="rotate(-90 362.4 200.3)">SPI2_MISO</text>
<text x="367.5" y="200.3" transform="rotate(-90 367.5 200.3)">SPI2_MOSI</text>
<text x="428.2" y="203.3">LDO1_3.3V</text>
<text x="441.6" y="199.3">GND</text>
<text x="404.7" y="205.1" transform="rotate(-90 404.7 205.1)">LDO1_EN</text>
<text x="185.4" y="215.1">B-</text>
<text x="185.4" y="212.5">B+1</text>
<text x="436.6" y="214.6">GND</text>
<text x="217.4" y="221">ADC_BATT</text>
<text x="215.8" y="227.8">ADC_BATT is used to read battery status</text>
<text x="327.6" y="222.7">Dimension: 1</text>
<text x="342.9" y="222.7">i</text>
<text x="343.4" y="222.7">nch * 1.7 inch</text>
<text x="408.9" y="225.2">Dimension: 0.8 inch * 0.7 inch</text>
<text x="340.1" y="229.8">GND</text>
<text x="370.8" y="232.9">B+0</text>
<text x="370.8" y="237.9">GND</text>
<text x="370.8" y="235.4">B+1</text>
<text x="200.4" y="242.5">GND</text>
<text x="368.2" y="243">ST_CLK</text>
<text x="368.2" y="245.5">ST_IO</text>
<text x="370.8" y="240.5">V_CHA</text>
<text x="379.1" y="240.5">RGE</text>
<text x="401" y="242.5">GND</text>
<text x="370.8" y="248.1">TX</text>
<text x="370.8" y="250.6">RX</text>
<text x="226" y="252.9">3.3V</text>
<text x="370.8" y="253.2">RST</text>
<text x="403.8" y="258.2">ST_CLK</text>
<text x="403.8" y="260.8">ST_IO</text>
<text x="299.7" y="268.3">LDO1 is supporting depth sensor,</text>
<text x="411.4" y="268.4">For reprogramming</text>
<text x="299.7" y="270.9">e-ink and sd-card reader</text>
<text x="271.5" y="280.6">GND</text>
<text x="225.8" y="285.7">GND</text>
<text x="226" y="291">3.3V</text>
<text x="406.3" y="301.3">Four screws used to secure e-ink module.</text>
<text x="406.3" y="304">Dimensions: 3.325 inch * 1.3 inch</text>
<text x="299.7" y="306.5">LDO2 is supporting zigbee</text>
<text x="225.8" y="323.8">GND</text>
<text x="271.5" y="318.7">GND</text>
</g>
<g font-size="2.1" fill="#808080">
<text x="335" y="118.2">7</text>
<text x="335" y="115.7">8</text>
<text x="335" y="125.8">4</text>
<text x="335" y="123.3">5</text>
<text x="335" y="120.8">6</text>
<text x="335" y="130.9">2</text>
<text x="335" y="128.4">3</text>
<text x="335" y="133.5">1</text>
<text x="319.8" y="161.4">6</text>
<text x="353.8" y="161.2" transform="rotate(-90 353.8 161.2)">GND</text>
<text x="358.8" y="161.2" transform="rotate(-90 358.8 161.2)">GND</text>
<text x="363.9" y="160.9" transform="rotate(-90 363.9 160.9)">3.3V</text>
<text x="384.2" y="161.7" transform="rotate(-90 384.2 161.7)">PB_1</text>
<text x="389.3" y="161.7" transform="rotate(-90 389.3 161.7)">PB_0</text>
<text x="394.4" y="161.5" transform="rotate(-90 394.4 161.5)">PA_7</text>
<text x="399.5" y="161.5" transform="rotate(-90 399.5 161.5)">PA_6</text>
<text x="404.5" y="161.5" transform="rotate(-90 404.5 161.5)">PA_5</text>
<text x="409.6" y="161.5" transform="rotate(-90 409.6 161.5)">PA_4</text>
<text x="414.7" y="161.5" transform="rotate(-90 414.7 161.5)">PA_3</text>
<text x="419.8" y="161.5" transform="rotate(-90 419.8 161.5)">PA_2</text>
<text x="424.9" y="161.5" transform="rotate(-90 424.9 161.5)">PA_1</text>
<text x="429.9" y="161.5" transform="rotate(-90 429.9 161.5)">PA_0</text>
<text x="450.3" y="159.3" transform="rotate(-90 450.3 159.3)">VB</text>
<text x="319.8" y="166.5">4</text>
<text x="319.8" y="163.9">5</text>
<text x="369" y="163.6" transform="rotate(-90 369 163.6)">RESET</text>
<text x="374.1" y="162.7" transform="rotate(-90 374.1 162.7)">PB_11</text>
<text x="379.1" y="162.9" transform="rotate(-90 379.1 162.9)">PB_10</text>
<text x="435" y="163" transform="rotate(-90 435 163)">PC_15</text>
<text x="440.1" y="163" transform="rotate(-90 440.1 163)">PC_14</text>
<text x="445.2" y="163" transform="rotate(-90 445.2 163)">PC_13</text>
<text x="319.8" y="171.5">2</text>
<text x="319.8" y="169">3</text>
<text x="141.1" y="176.6">+</text>
<text x="147.1" y="177.7">+</text>
<text x="164.6" y="177.7">OUT+</text>
<text x="175" y="176.6">OUT+</text>
<text x="175" y="179.2">B+</text>
<text x="194.9" y="176.6">IN+</text>
<text x="202.9" y="177.7">IN+</text>
<text x="225.8" y="179.2">GND</text>
<text x="319.8" y="174.1">1</text>
<text x="126.7" y="184.2">1</text>
<text x="126.7" y="181.7">2</text>
<text x="167.7" y="180.3">B+</text>
<text x="216.4" y="180.3">GND</text>
<text x="218.5" y="185.4">5V</text>
<text x="225.8" y="184.2">5V</text>
<text x="353.8" y="182.3" transform="rotate(-90 353.8 182.3)">PB_12</text>
<text x="358.8" y="182.3" transform="rotate(-90 358.8 182.3)">PB_13</text>
<text x="363.9" y="182.3" transform="rotate(-90 363.9 182.3)">PB_14</text>
<text x="369" y="182.3" transform="rotate(-90 369 182.3)">PB_15</text>
<text x="374.1" y="182.3" transform="rotate(-90 374.1 182.3)">PA_8</text>
<text x="379.1" y="182.3" transform="rotate(-90 379.1 182.3)">PA_9</text>
<text x="384.2" y="182.3" transform="rotate(-90 384.2 182.3)">PA_10</text>
<text x="389.3" y="182.3" transform="rotate(-90 389.3 182.3)">PA_11</text>
<text x="394.4" y="182.3" transform="rotate(-90 394.4 182.3)">PA_12</text>
<text x="399.5" y="182.3" transform="rotate(-90 399.5 182.3)">PA_15</text>
<text x="404.5" y="182.3" transform="rotate(-90 404.5 182.3)">PB_3</text>
<text x="409.6" y="182.3" transform="rotate(-90 409.6 182.3)">PB_4</text>
<text x="414.7" y="182.3" transform="rotate(-90 414.7 182.3)">PB_5</text>
<text x="419.8" y="182.3" transform="rotate(-90 419.8 182.3)">PB_6</text>
<text x="424.9" y="182.3" transform="rotate(-90 424.9 182.3)">PB_7</text>
<text x="429.9" y="182.3" transform="rotate(-90 429.9 182.3)">PB_8</text>
<text x="435" y="182.3" transform="rotate(-90 435 182.3)">PB_9</text>
<text x="440.1" y="182.3" transform="rotate(-90 440.1 182.3)">5V</text>
<text x="445.2" y="182.3" transform="rotate(-90 445.2 182.3)">GND</text>
<text x="450.3" y="182.3" transform="rotate(-90 450.3 182.3)">3.3V</text>
<text x="141.7" y="189.3">-</text>
<text x="147.1" y="190.4">-</text>
<text x="165.2" y="190.4">OUT-</text>
<text x="168.2" y="187.9">B-</text>
<text x="175" y="189.3">OUT-</text>
<text x="175" y="186.8">B-</text>
<text x="195.4" y="186.8">IN-</text>
<text x="202.9" y="187.9">IN-</text>
<text x="335" y="202">6</text>
<text x="335" y="209.6">3</text>
<text x="335" y="207.1">4</text>
<text x="335" y="204.6">5</text>
<text x="182.6" y="214.7">1</text>
<text x="182.6" y="212.2">2</text>
<text x="335" y="214.7">1</text>
<text x="335" y="212.2">2</text>
<text x="418.7" y="210.2" transform="rotate(-90 418.7 210.2)">4</text>
<text x="421.2" y="210.2" transform="rotate(-90 421.2 210.2)">3</text>
<text x="423.7" y="210.2" transform="rotate(-90 423.7 210.2)">2</text>
<text x="426.3" y="210.2" transform="rotate(-90 426.3 210.2)">1</text>
<text x="365.5" y="232.5">9</text>
<text x="365.5" y="237.6">7</text>
<text x="365.5" y="235">8</text>
<text x="365.5" y="245.2">4</text>
<text x="365.5" y="242.7">5</text>
<text x="365.5" y="240.1">6</text>
<text x="365.5" y="250.3">2</text>
<text x="365.5" y="247.7">3</text>
<text x="365.5" y="252.8">1</text>
<text x="415.5" y="257.9">2</text>
<text x="245.3" y="260.4">1</text>
<text x="251.2" y="261.5">VIN VOUT</text>
<text x="266.4" y="263">4</text>
<text x="266.4" y="260.4">5</text>
<text x="415.5" y="260.4">1</text>
<text x="245.3" y="265.5">3</text>
<text x="251.2" y="266.6">EN</text>
<text x="257" y="266.6">GND</text>
<text x="258.9" y="264.1">BP</text>
<text x="266.4" y="265.5">2</text>
<text x="245.3" y="298.5">1</text>
<text x="251.2" y="299.6">VIN VOUT</text>
<text x="266.4" y="298.5">5</text>
<text x="245.3" y="303.6">3</text>
<text x="251.2" y="304.7">EN</text>
<text x="257" y="304.7">GND</text>
<text x="258.9" y="302.2">BP</text>
<text x="266.4" y="301.1">4</text>
<text x="266.4" y="303.6">2</text>
</g>
<g font-size="1.8" fill="#808080">
<text x="200.6" y="171.9">U$2</text>
<text x="129.5" y="184.6">GND</text>
<text x="129.5" y="182.1">QI+</text>
<text x="200.6" y="192.2">STEP_UP</text>
<text x="288.2" y="261.4">LDO1_3.3V</text>
<text x="226.8" y="266.5">LD</text>
<text x="229.1" y="266.5">O1_EN</text>
<text x="288.2" y="299.5">LDO2_3.3V</text>
<text x="226.8" y="304.6">LD</text>
<text x="229.1" y="304.6">O2_EN</text>
</g>
</svg>
